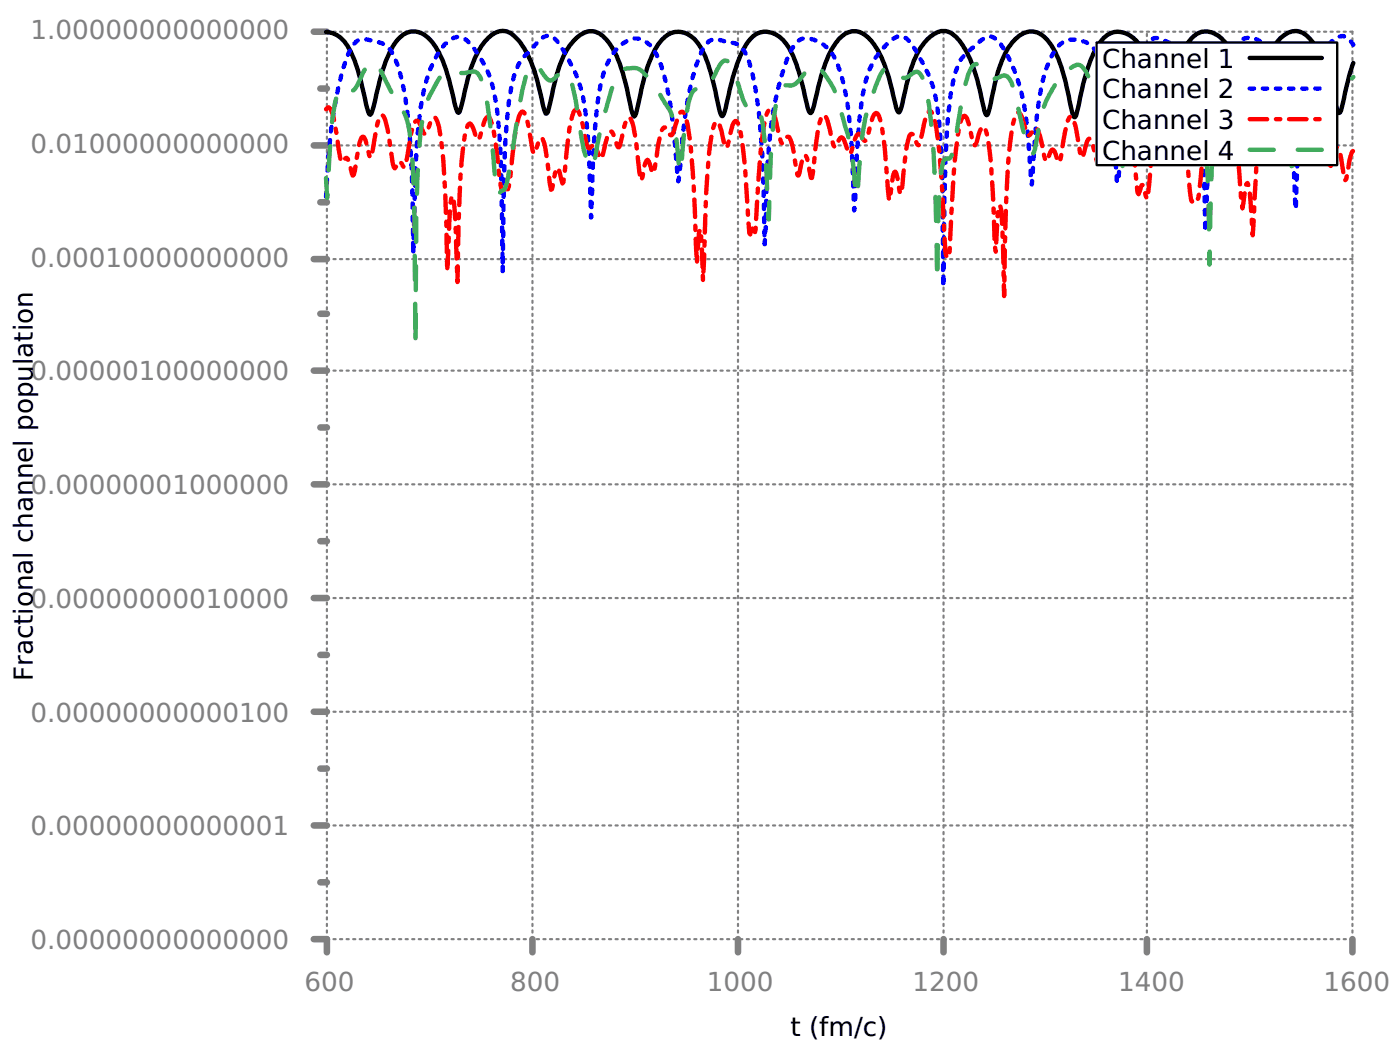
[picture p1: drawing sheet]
<svg xmlns="http://www.w3.org/2000/svg" width="226mm" height="169mm" viewBox="0 0 226 169" stroke-linecap="round" stroke-linejoin="round" font-family="sans-serif">
<g fill="none" stroke="#808080" stroke-width=".35" stroke-dasharray=".4 .7">
<path d="M52.7 5.1h165.4M185 6.9v-1.8M52.7 23.5h124.1M215.6 23.5h2.5M52.7 59.8h165.4M52.7 41.8h165.4M52.7 78.1h165.4M52.7 96.4h165.4M52.7 114.8h165.4M52.7 133.1h165.4M52.7 151.5h165.4M52.7 151.5v-146.4"/>
<path d="M85.9 151.5v-146.4M119 151.5v-146.4M152.2 151.5v-146.4M185 151.5v-124.9M218.1 151.5v-146.4"/>
</g>
<g fill="none" stroke="#808080" stroke-width="1.1">
<path d="M50.6 5.1h2.1M51.7 14.3h1M50.6 23.5h2.1M51.7 32.6h1M50.6 59.8h2.1M50.6 41.8h2.1M51.7 50.6h1M50.6 78.1h2.1M51.7 68.9h1M50.6 96.4h2.1M51.7 87.3h1M50.6 114.8h2.1"/>
<path d="M51.7 105.6h1M50.6 133.1h2.1M51.7 124h1M50.6 151.5h2.1v2.1M51.7 142.3h1M85.9 151.5v2.1M119 151.5v2.1M152.2 151.5v2.1M185 151.5v2.1M218.1 151.5v2.1"/>
</g>
<path d="M176.8 6.9h38.8v19.7h-38.8z" fill="none" stroke="#000" stroke-width=".35"/>
<path d="M52.6 5.1a4.5 4.5 0 0 1 3.8 2.9l.8 1.9 .5 1.5 1.3 5.4a3.2 3.2 0 0 0 .7 1.7l.2-.2 .3-.9 .5-2.2a26.6 26.6 0 0 1 2.8-8 3.7 3.7 0 0 1 3.8-2.1 5.4 5.4 0 0 1 3.3 3.1 27.9 27.9 0 0 1 2.7 8.3 2.85 2.85 0 0 0 .6 1.7l.2-.2 .3-1 .5-2.2a19.6 19.6 0 0 1 3.2-8 4.1 4.1 0 0 1 3.1-1.8 4.6 4.6 0 0 1 3.2 2.6 21.5 21.5 0 0 1 2.8 7.7l.5 2.2 .3 .8h.2l.2-.3 .8-3.6a18.5 18.5 0 0 1 2.8-7.2 4.4 4.4 0 0 1 3.6-2.2 5.1 5.1 0 0 1 3.4 3.1 29.4 29.4 0 0 1 2.6 8.7 4.5 4.5 0 0 0 .7 2 3.8 3.8 0 0 0 .6-2 29.2 29.2 0 0 1 2.9-9 4.4 4.4 0 0 1 3.4-2.7 4.4 4.4 0 0 1 4 2.9l.5 1.1 .8 2.3 1.4 5.7a2.07 2.07 0 0 0 .6 1.6 13.7 13.7 0 0 0 1.2-4.2 21.4 21.4 0 0 1 3.1-8 3.4 3.4 0 0 1 5.3-.2 13.6 13.6 0 0 1 3 6.3l1 4.2a1.61 1.61 0 0 0 .7 1.4 12.4 12.4 0 0 0 1.1-4 19.1 19.1 0 0 1 3.2-7.6 3.1 3.1 0 0 1 5.3-.1 16.4 16.4 0 0 1 3.1 6.7l1 4.1 .4 .8h.1l.4-.8 .5-2.1a21.6 21.6 0 0 1 2.8-7.8 4.7 4.7 0 0 1 3.6-2.4 4.5 4.5 0 0 1 3.1 2.7 22.8 22.8 0 0 1 2.9 8l.5 2.2 .3 .7 .2-.1 .1-.4 .5-2.2a24.8 24.8 0 0 1 2.7-8.1 5.3 5.3 0 0 1 3.5-2.7 3.9 3.9 0 0 1 3.4 2.2 22.1 22.1 0 0 1 2.7 7.5l.8 3.7 .2 .4h.2l.1-.2 .4-1.3a35 35 0 0 1 2.8-9.4 4.7 4.7 0 0 1 3.1-2.9 4.4 4.4 0 0 1 4.3 2.7 27.5 27.5 0 0 1 2.7 8.6l.5 1.9 .1 .2h.2l.2-.3 .3-1.2a37 37 0 0 1 2.8-9 4.6 4.6 0 0 1 3.2-2.9 4.5 4.5 0 0 1 4.1 2.6 25.8 25.8 0 0 1 2.7 7.7l.3 1.4 .5 1.3 .2-.1 .1-.3 .2-.5a41 41 0 0 1 2.6-8.7 6.7 6.7 0 0 1 3.2-3.3 2.88 2.88 0 0 1 3.4 1.3 18.7 18.7 0 0 1 3.4 7.7l.8 3.4 .3 .6h.2l.2-.4 1.3-5.6 .6-2" fill="none" stroke="#000" stroke-width=".71"/>
<path d="M52.6 31.7a91 91 0 0 1 2.4-19.6l1.1-3.1a3.9 3.9 0 0 1 1.9-2.6 8.7 8.7 0 0 1 3.2 .4l.7 .3a5 5 0 0 1 2.1 3.1 47.6 47.6 0 0 1 2.2 12.9l.3 7.6 .1 10.2 .2-6.7a122.2 122.2 0 0 1 1-16.6 23.3 23.3 0 0 1 2.8-9 5 5 0 0 1 3-2.6 3 3 0 0 1 2.7 1.6 18.3 18.3 0 0 1 3.8 9.6l.7 8.3 .3 18.2 .3-18.8a57.8 57.8 0 0 1 1.3-12 8.5 8.5 0 0 1 3-5l1.3-1.4a1.58 1.58 0 0 1 2.5-.2 24.7 24.7 0 0 1 4.5 9.3l.6 4.7a175 175 0 0 1 .7 14.8l.3-9.3a60.4 60.4 0 0 1 1.6-13.2 9 9 0 0 1 3.4-5.7 2.99 2.99 0 0 1 4.5 .7l.8 1.3 .7 1.6 .8 2.9a71.6 71.6 0 0 1 1.7 12.6l.3 3.2 .3-3a66.2 66.2 0 0 1 2.5-15.5l.4-.9a6.3 6.3 0 0 1 1.9-3.3 2.88 2.88 0 0 1 2.4 .2l.6 .1a3 3 0 0 1 3 2.4 39 39 0 0 1 2 10.1l.5 7 .3 13.1 .2-2.9a119.5 119.5 0 0 1 1-17.1 40.5 40.5 0 0 1 3.1-11.4 2.92 2.92 0 0 1 2.2-1.8 5.9 5.9 0 0 1 5.3 4.2l.3 .9a48.2 48.2 0 0 1 2 13.3l.3 9.3 .2-.9 .2-5.4a73 73 0 0 1 1.4-14.2 11.8 11.8 0 0 1 5-7.4 1.81 1.81 0 0 1 2.3 .9l.7 1a23.3 23.3 0 0 1 3.6 9.4l.5 4.8 .4 7.8 .1 16.3a356.4 356.4 0 0 1 .7-26.3 32.5 32.5 0 0 1 1.7-9.3 9.3 9.3 0 0 1 3-3.4l.9-.9a1.68 1.68 0 0 1 2.7 .5 23.7 23.7 0 0 1 4.1 10.7l.5 3.9 .7 8.4 .2-2.1a80.4 80.4 0 0 1 1.5-14.2 12.3 12.3 0 0 1 2.9-6.4 4 4 0 0 1 4.3-.2l.7 .5a7.7 7.7 0 0 1 2 4 62.3 62.3 0 0 1 1.8 13.2l.3 4.7 .2 .1 .2-1.8a60.9 60.9 0 0 1 3.6-19 4.3 4.3 0 0 1 1.8-2.4 3.6 3.6 0 0 1 2.5 .6 4.1 4.1 0 0 1 2.8 1.8 22.4 22.4 0 0 1 2 7.6l.5 4.5 .4 5.1 .3 11.6 .2-3.5a112.5 112.5 0 0 1 .9-15.6 27.4 27.4 0 0 1 3.5-10.6 2.76 2.76 0 0 1 4.2-1.1 11.6 11.6 0 0 1 3.6 6 47 47 0 0 1 1.7 11l.5 10.1 .2-5.3a79 79 0 0 1 1.3-14.8 11.2 11.2 0 0 1 1.8-4.6l1.3-1.3a7.1 7.1 0 0 1 2.7-1.8 2.11 2.11 0 0 1 1.9 1.3" fill="none" stroke="#00f" stroke-width=".71" stroke-dasharray=".7 1.4"/>
<path d="M52.6 17.6l.3-.3a.99 .99 0 0 1 .7 .9l.3 1.3 .8 5.3 .3 1.3 .2 .1 .5-.7h.2a4.1 4.1 0 0 1 .8 2.4l.2 .4 .2-.1 .8-4.7 .5-1.4 .1-.1 .2 .1 .2 .4 .6 2.5 .2 .4h.2l1-5.4 .3-1.1 .3-.4 .2 .1a6.8 6.8 0 0 1 1 3.3l.6 4.4 .2 .7 .2 .2 .7-1.1a.93 .93 0 0 1 .6 .7l.2 .2 .1-.2 .2-.6 .8-4.8a3.3 3.3 0 0 1 .8-1.9 .88 .88 0 0 1 .7 .7l.7 1.4a1.3 1.3 0 0 0 .7-1.1l.3-.9a.74 .74 0 0 1 .6-.7l.4 .5 .3 1.2 .7 5.1a271.8 271.8 0 0 1 .6 18l.5-10.6 .2-1.2 .2-.3 .1 .4 .4 3.9 .3 9.6a235.9 235.9 0 0 1 .8-21.1l.3-2.4a4.5 4.5 0 0 1 .7-2h.3l.2 .2 .7 1.8 .3 .6 .3-.6 .5-1.8a1.55 1.55 0 0 1 .8-1.4 5.3 5.3 0 0 1 1 3.1l1.1 8.1 .1 .6 .2 .1a.42 .42 0 0 1 .6-.2h.2l.2-.5 .3-2.5a42.5 42.5 0 0 1 1.3-8.8l.5-.7 .4 .2 .5 1.4 .9 5.1 .2 .1 .8-2.4 .4-.1a4.4 4.4 0 0 1 .6 2.1l.9 6.2 .1-.1 .5-2.7 .4-.8 .1 .2 .2 .3 .5 2.1 .1-.2 .2-1.1a49 49 0 0 1 1.5-10.2l.4-.4a.79 .79 0 0 1 .6 .7l1.3 5.4 .2 .1 .6-.5 .2 .1a2.12 2.12 0 0 1 .7 1.3l.3 .8h.2l.2-.4 .6-2.7a1.82 1.82 0 0 1 .7-1.3 1.28 1.28 0 0 1 .6 1.1l.5 1.4 .2 .1 .2-.3 .8-3.5a1.3 1.3 0 0 1 .7-1.1 1.97 1.97 0 0 1 .6 1.4l.7 4.3a19.8 19.8 0 0 0 .6 4.5l.4-1.5a2.38 2.38 0 0 1 .6-1.8 3.6 3.6 0 0 1 .7 1.7l.2 .4 .1-.1 1-5.8a2.07 2.07 0 0 1 .7-1.4 .8 .8 0 0 1 .6 .6l.4 .6h.2l.1-.1 1-3a.74 .74 0 0 1 .7-.7 5.3 5.3 0 0 1 .9 3.2l.4 2.5 .5 6.8 .5 12 .3-4.8 .2-.7 .2 .7 .3 7.5 .5-13.7 .5-6.9 .3-2.5a4.8 4.8 0 0 1 .8-2.5l.4 .2 .1 .3 1 3.7h.2l.2-.4 .5-2.2a3.2 3.2 0 0 1 .6-1.7l.3 .1a11.7 11.7 0 0 1 1 4.4l.4 3.4 .6 10.2 .2 .2 .3-1 .4 1 .1-.6a156.8 156.8 0 0 1 1.5-17.5 3.2 3.2 0 0 1 .9-2.1 .79 .79 0 0 1 .6 .8l1.2 4.6 .1 .1h.2l.5-.8 .3-.3a2.23 2.23 0 0 1 .7 1.5l.7 4.1 .1 .6 .2 .1 .3-1.3a3.9 3.9 0 0 1 .7-2l.3 .4 .7 3.3h.1l.2-1a43.5 43.5 0 0 1 1.3-8.7l.4-.5h.1l.4 .5 1 3.9 .3 .8h.1l.4-.7a1.06 1.06 0 0 1 .6-.9 5 5 0 0 1 1.1 2.3l.1 .4h.2l.1-.2 .5-1.7a1.55 1.55 0 0 1 .9-1.3l.3 .3a1.08 1.08 0 0 0 .6 .8 3.9 3.9 0 0 0 .7-1.9l.4-1.3a2.1 2.1 0 0 1 .6-1.3 .78 .78 0 0 1 .7 .9l.3 1.4 .5 3.7 .7 8.1 .1-.3 .5-3.6 .2-.6 .2-.1 .3 .8 .5 2.8 .2-.2 .8-7.2a5.9 5.9 0 0 1 .6-2.2h.4l.6 1.4 .2 .3h.2l.3-.9 .7-3.1a1.85 1.85 0 0 1 .8-1.5 1.45 1.45 0 0 1 .6 1.2 66.6 66.6 0 0 1 1.4 12.1l.5 9.6 .2 .7h.3l.2-1.1 .4-9.7a49.9 49.9 0 0 1 1.5-11.6l.3-.4a.88 .88 0 0 1 .7 .9l1 3.8h.2l.2-.3 .4-1.8 .5-.9a.99 .99 0 0 1 .7 1l.7 4.6 .5 8.6 .1 5 .2 1 .3-6.1 .2-1.2 .2-.2 .1 .6 .4 5.8 .1 8.2 .2-8.9 .3-9.6a42.3 42.3 0 0 1 1.3-10.5l.4-.5h.3l.4 .6 .9 2.9 .2 .2 .2-.1 .3-.5a.8 .8 0 0 1 .6-.7 1.64 1.64 0 0 1 .7 1.3l.7 3.2 .3 .9 .2-.1 .5-1.3 .3-.5a1.14 1.14 0 0 1 .7 1.1l.3 1h.2l1.1-6.2a1.74 1.74 0 0 1 .7-1.2 1.73 1.73 0 0 1 .7 1.2l.8 4.6 .1 .7 .2 .2 .8-2.8 .4-.3a1.59 1.59 0 0 1 .6 1.3l.7 2.7h.2l.1-.3 .4-1.3a2.92 2.92 0 0 1 .6-1.6l.3 .1a.62 .62 0 0 0 .7 .4l.3-1a19.2 19.2 0 0 1 1.4-5.1l.3-.1a4.5 4.5 0 0 1 1 2.8l.5 3.8 .6 6.9 .2 .3 .5-1.4 .2-.1 .7 2.3 .3-1.9 .6-6.3a6.5 6.5 0 0 1 .9-2.9l.3 .2 .8 2.8 .2 .4h.2l1-4.7 .3-.8 .2-.2h.3a9.7 9.7 0 0 1 1 3.9l.8 8.4 .3 1.5 .6-.6 .3 .3 .1-.2 .2-1a96.8 96.8 0 0 1 1.3-11 1.85 1.85 0 0 1 .8-1.6 4.1 4.1 0 0 1 1.1 2.2l.5 1.3 .3-.2 .8-1.6h.3l.4 .6 .3 1.4 .3 2.3 .7 8.2 .2 1 .5-3.3 .1-.6 .2-.2 .3 1.3 .5 7.1 .7-11.8 .5-4.4 .3-1.6 .3-.8 .4-.2 .1 .1 .4 .6 .6 2.1 .2 .4h.2l.1-.2 .8-2 .4-.2h.1a7.8 7.8 0 0 1 1 3.4l.7 2.8 .2 .1 .2-.3a1.08 1.08 0 0 1 .6-.8l.7 .6 .3-.8a36.5 36.5 0 0 1 1.3-6.4l.4-.4h.3l.5 1.3 1.1 7.2 .2 .2 .7-2.5 .1-.4 .2-.1h.2l.5 1.7 .6 3.6 .2-.2 .7-3.5 .3-1 .1-.1" fill="none" stroke="#f00" stroke-width=".71" stroke-dasharray="2.8 1.4 .7 1.4"/>
<path d="M52.6 28.7l.2 3.2 .4-8.6a28.1 28.1 0 0 1 1.4-8.4 .8 .8 0 0 1 1.3-.4 .88 .88 0 0 0 1.5-.4l1-2a4.3 4.3 0 0 1 1.5-2.1 1.33 1.33 0 0 1 1.3 1l1.3 2.6a26.5 26.5 0 0 0 2.7 4.6l.6 1.9 .4 2a94.4 94.4 0 0 1 .6 11.6l.2 21.9 .1-21.1a99.2 99.2 0 0 1 1.2-16.3 19.7 19.7 0 0 1 2.5-5.5 1.79 1.79 0 0 1 2.5-1 8.2 8.2 0 0 0 3.2-.2 2.05 2.05 0 0 1 1.3 1.7 45.7 45.7 0 0 1 1.6 10.5l.5 5.7 .4 2h.1l.5-.6h.2a1.49 1.49 0 0 0 .6-1.3l2-12.2a19.6 19.6 0 0 1 1.9-6.5 .83 .83 0 0 1 .8-.3 .83 .83 0 0 1 .6 .6l.4 .5a2.65 2.65 0 0 0 1.3 1.4 1.86 1.86 0 0 0 1.3-1 .88 .88 0 0 1 .9-.5 .88 .88 0 0 1 .8 .7 26.9 26.9 0 0 1 1.6 7 23.6 23.6 0 0 0 1.5 6.8l.3 .8 .4 .2 .3-.9a75.7 75.7 0 0 1 3.5-13.4 2.22 2.22 0 0 1 2.5-1.7 2.28 2.28 0 0 1 2.3 1.1 18.9 18.9 0 0 1 3.1 4.5 7.5 7.5 0 0 1 1.7 4.6l.7 6.3 .1 .4 .2-1.5a49.8 49.8 0 0 1 1.3-10.5l.3-.8a1.12 1.12 0 0 1 1.7-.6 1.43 1.43 0 0 0 1.3-1l1-2a3.2 3.2 0 0 1 1.4-1.7h.3a3.6 3.6 0 0 1 1.3 2.2l.7 2a8.3 8.3 0 0 0 1.3 3.3l.3 .1 .4-.1a.82 .82 0 0 1 .8-.1 .82 .82 0 0 1 .5 .7l.5 2.1 .1 1.2a110.2 110.2 0 0 1 .7 12.5l.2 1.7 .5-12.9 .5-4.7 .3-1.8 .5-1.4a1.22 1.22 0 0 1 1.6-.8 2.86 2.86 0 0 0 2.1-1.6l.3-.5a2.54 2.54 0 0 1 1.5-1.3 2.76 2.76 0 0 1 1.6 1.5 13.7 13.7 0 0 1 2.7 5.8l.6 2.4a30 30 0 0 1 1.5 7.9l.4 3.8 .1-.1 .2-2.1a52.4 52.4 0 0 1 1.5-11.8 27 27 0 0 1 2.6-6.6 1.02 1.02 0 0 1 1.7 .3l.3 .3a1.5 1.5 0 0 0 2.5 .2 .92 .92 0 0 1 1-.4 .92 .92 0 0 1 .7 .7 18.9 18.9 0 0 1 1.3 6l.5 5.4 .3 6.6 .3 15 .2-10.1 .3-6.4a7.8 7.8 0 0 1 .7-3.1l.2-.1h.5a1.13 1.13 0 0 0 .6-1l1.4-7.5a19.1 19.1 0 0 1 1.8-6.3 .81 .81 0 0 1 .8-.5 .81 .81 0 0 1 .7 .6l.6 .8a1.68 1.68 0 0 0 1.9 .9l.3-.1a1.11 1.11 0 0 1 1.8 .4 38 38 0 0 1 2 7.7l.5 1.6 .8 2.1 .4 .5 .3-.7 .3-1.8a18.7 18.7 0 0 1 4.1-10.3l1.4-1a1.37 1.37 0 0 1 1.8-.2 17.2 17.2 0 0 1 2.2 4.2l.3 .6a3.9 3.9 0 0 0 2 2.2l.5 .9 .5 2 .8 7.8 .2-.9 .6-8.2a14.7 14.7 0 0 1 1.3-5.6 .79 .79 0 0 1 1.4 .1 .82 .82 0 0 0 .8 .3 .82 .82 0 0 0 .7-.6l1-2a3.4 3.4 0 0 1 1.3-1.8h.3a3.3 3.3 0 0 1 1.4 2.1l.9 3.1a7.2 7.2 0 0 0 1.7 3.4 1.98 1.98 0 0 1 1.5 1.8 24.2 24.2 0 0 1 .7 5l.3 7.6 .1 9.9 .2-9.4a109.1 109.1 0 0 1 1-15.5l.4-1.7a3.5 3.5 0 0 1 1.4-2.7l2-1.3a5.7 5.7 0 0 1 2.7-1 7.3 7.3 0 0 1 2.8 2.3 18.1 18.1 0 0 1 1.5 5.9l.8 6.2 .3 1.2 .2 .1a2.61 2.61 0 0 0 1.5-2.2l1-4.5a57.6 57.6 0 0 1 2.7-8.9 .88 .88 0 0 1 .5-.8 .88 .88 0 0 1 .9 .2l1 1.4a1.75 1.75 0 0 0 1.4 1.2l.5-.3 .4-.5" fill="none" stroke="#41ab5d" stroke-width=".71" stroke-dasharray="3.9 3.9"/>
<path d="M176.7 7.1h39.1v19.7h-39.1z" fill="#fff"/>
<path d="M176.8 6.9h38.8v19.7h-38.8z" fill="none" stroke="#000" stroke-width=".35"/>
<path d="M201.5 9.3h11.7" fill="none" stroke="#000" stroke-width=".71"/>
<path d="M201.5 14.3h11.7" fill="none" stroke="#00f" stroke-width=".71" stroke-dasharray=".7 1.4"/>
<path d="M201.5 19.2h11.7" fill="none" stroke="#f00" stroke-width=".71" stroke-dasharray="2.8 1.4 .7 1.4"/>
<path d="M201.5 24.2h11.7" fill="none" stroke="#41ab5d" stroke-width=".71" stroke-dasharray="3.9 3.9"/>
<g font-size="4.2" fill="#808080">
<text x="4.9" y="6.3">1.00000000000000</text>
<text x="4.9" y="24.7">0.01000000000000</text>
<text x="4.9" y="43">0.00010000000000</text>
<text x="4.9" y="61.4">0.00000100000000</text>
<text x="4.9" y="79.7">0.00000001000000</text>
<text x="4.9" y="98">0.00000000010000</text>
<text x="4.9" y="116.4">0.00000000000100</text>
<text x="4.9" y="134.7">0.00000000000001</text>
<text x="4.9" y="153">0.00000000000000</text>
<text x="49.1" y="159.7">600</text>
<text x="82.3" y="159.7">800</text>
<text x="114" y="159.7">1000</text>
<text x="147.2" y="159.7">1200</text>
<text x="180.3" y="159.7">1400</text>
<text x="213.5" y="159.7">1600</text>
</g>
<g font-size="4.2">
<text x="177.7" y="10.9">Channel 1</text>
<text x="177.7" y="15.9">Channel 2</text>
<text x="177.7" y="20.8">Channel 3</text>
<text x="177.7" y="25.7">Channel 4</text>
<text x="5.3" y="109.8" transform="rotate(-90 5.3 109.8)">Fractional channel population</text>
<text x="127.5" y="167.2">t (fm/c)</text>
</g>
</svg>
